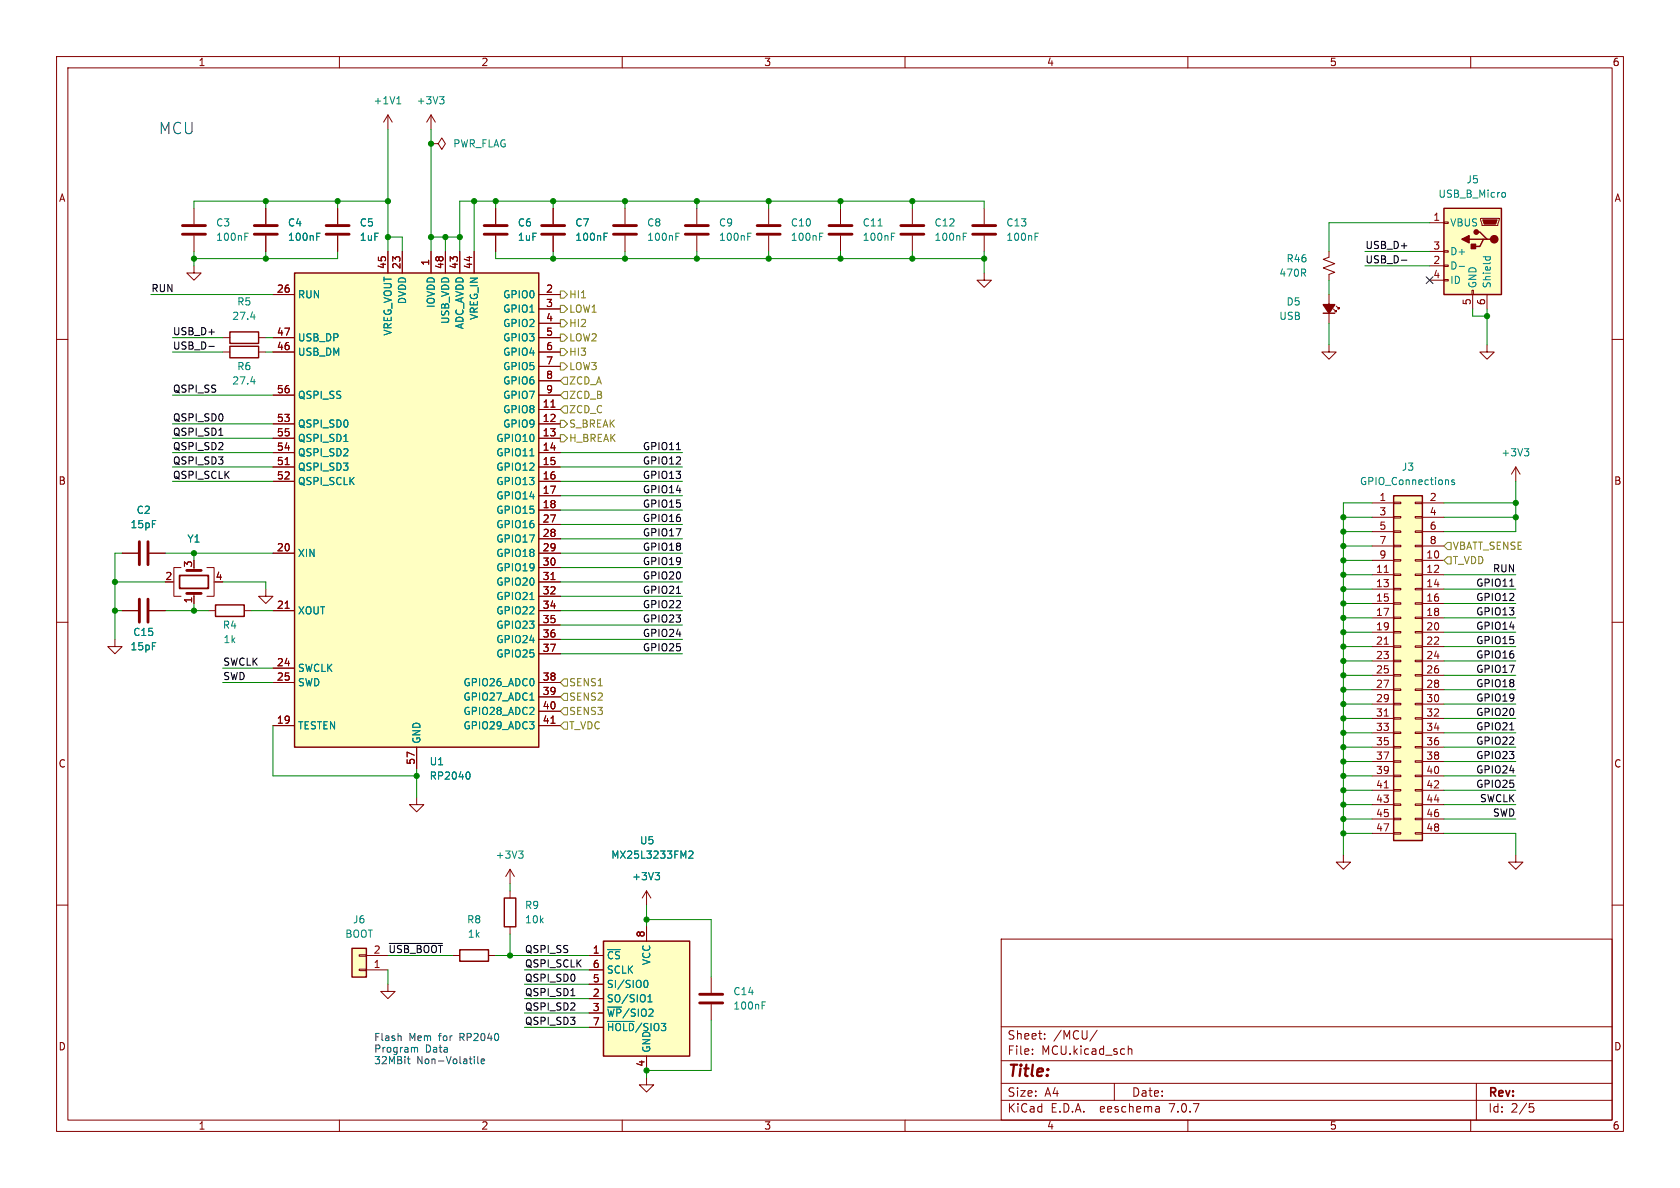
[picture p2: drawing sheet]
<svg xmlns="http://www.w3.org/2000/svg" width="297mm" height="210mm" viewBox="0 0 297 210" stroke-linecap="round" stroke-linejoin="round" font-family="sans-serif">
<g fill="none" stroke="#840000" stroke-width=".18">
<path d="M10 10h277v190h-277zM12 12h273v186h-273zM60 10v2M110 10v2M160 10v2M210 10v2M260 10v2M34.3 36.8v2.8M47 36.8v2.8M59.7 36.8v2.8M68.6 20.3l-.8 1.3M68.6 20.3v2.6"/>
<path d="M68.6 20.3l.7 1.3M76.2 25.4h1.3l.6-1 .6 1-.6 1-.6-1M76.2 25.4h.1M76.2 20.3l-.8 1.3M76.2 20.3v2.6M76.2 20.3l.8 1.3M87.6 36.8v2.8M97.8 36.8v2.8M110.5 36.8v2.8M123.2 36.8v2.8M135.9 36.8v2.8M148.6 36.8v2.8"/>
<path d="M161.3 36.8v2.8M174 36.8v2.8M252.7 39.4h2.6M255.3 39.2h.7v.3h-.7zM261.7 38.6h3.3v.3l-.2 1h-2.8zM10 60h2M34.3 47v1.3h1.3l-1.3 1.2-1.3-1.2h1.3M34.3 41.7v2.8M39.4 59.7h1.2M45.7 59.7h1.3M47 41.7v2.8M48.3 59.7h3.8"/>
<path d="M48.3 52.1h3.8M59.7 41.7v2.8M68.6 44.5v3.8M71.1 44.5v3.8M76.2 44.5v3.8M78.7 44.5v3.8M81.3 44.5v3.8M83.8 44.5v3.8M87.6 41.7v2.8M95.2 59.7h3.9M95.2 52.1h3.9M95.2 54.6h3.9"/>
<path d="M95.2 57.2h3.9M97.8 41.7v2.8M110.5 41.7v2.8M123.2 41.7v2.8M135.9 41.7v2.8M148.6 41.7v2.8M161.3 41.7v2.8M174 48.3v1.2h1.3l-1.3 1.3-1.3-1.3h1.3M174 41.7v2.8M234.9 44.5v1l-1 .3 2.1 .8-2.1 .8 2.1 .7-1.1 .4v1M234.9 52.1v5.1M235.7 54.6l.5 .5v-.2v.2h-.2"/>
<path d="M236.2 54.1l.5 .5v-.2v.2h-.2M252.7 47h2.6M252.7 44.5h2.6M252.7 49.5h2.6M255.3 49.4h.7v.3h-.7zM255.3 46.9h.7v.2h-.7zM255.3 44.3h.7v.3h-.7zM260.2 51.3h.3v.8h-.3zM260.3 52.1v2.5M262.9 52.1v2.5M285 60h2M39.4 62.2h1.2"/>
<path d="M45.7 62.2h1.3M48.3 74.9h3.8M48.3 77.5h3.8M48.3 62.2h3.8M48.3 69.9h3.8M95.2 72.4h3.9M95.2 74.9h3.9M95.2 77.5h3.9M95.2 62.2h3.9M95.2 69.9h3.9M95.2 64.8h3.9M95.2 67.3h3.9"/>
<path d="M97.4 72h.7M234.9 61v1.2h1.3l-1.3 1.3-1.2-1.3h1.2M262.9 61v1.2h1.3l-1.3 1.3-1.3-1.3h1.3M21.6 97.8h2.8M26.4 97.8h2.8M48.3 80h3.8M48.3 82.6h3.8M48.3 85.1h3.8M48.3 97.8h3.8M50.4 82.1h.7M95.2 80h3.9M95.2 82.6h3.9"/>
<path d="M95.2 85.1h3.9M95.2 87.6h3.9M95.2 90.2h3.9M95.2 97.8h3.9M95.2 92.7h3.9M95.2 95.3h3.9M242.6 88.9h3.8M242.6 99.1h3.8M242.6 91.4h3.8M242.6 94h3.8M242.6 96.5h3.8M246.4 98.9h1.2v.3h-1.2z"/>
<path d="M246.4 96.4h1.2v.2h-1.2zM246.4 93.9h1.2v.2h-1.2zM246.4 91.3h1.2v.3h-1.2zM246.4 88.8h1.2v.2h-1.2zM250.2 98.9h1.3v.3h-1.3zM250.2 96.4h1.3v.2h-1.3zM250.2 93.9h1.3v.2h-1.3zM250.2 91.3h1.3v.3h-1.3zM250.2 88.8h1.3v.2h-1.3zM251.5 88.9h3.8M251.5 99.1h3.8M251.5 91.4h3.8"/>
<path d="M251.5 94h3.8M251.5 96.5h3.8M268 82.6l-.8 1.2M268 82.6v2.5M268 82.6l.7 1.2M10 110h2M20.3 113v1.3h1.3l-1.3 1.3-1.3-1.3h1.3M21.6 108h2.8M26.4 108h2.8M30.5 102.9h.2M32 100.3h-1.3v5.1h1.3M34.3 104.9v1.8"/>
<path d="M36.6 100.3h1.2v5.1h-1.2M36.8 108h1.3M43.2 108h1.2M47 104.1v1.3h1.3l-1.3 1.3-1.3-1.3h1.3M48.3 108h3.8M48.3 118.1h3.8M50.4 107.5h.7M95.2 108h3.9M95.2 100.3h3.9M95.2 102.9h3.9M95.2 105.4h3.9M95.2 110.5h3.9"/>
<path d="M95.2 113h3.9M95.2 115.6h3.9M97.4 102.5h.7M242.6 101.6h3.8M242.6 104.1h3.8M242.6 106.7h3.8M242.6 109.2h3.8M242.6 111.8h3.8M242.6 114.3h3.8M242.6 116.8h3.8M242.6 119.4h3.8M244.7 101.2h.7"/>
<path d="M244.7 113.9h.7M246.4 119.3h1.2v.2h-1.2zM246.4 116.7h1.2v.3h-1.2zM246.4 114.2h1.2v.2h-1.2zM246.4 111.6h1.2v.3h-1.2zM246.4 109.1h1.2v.2h-1.2zM246.4 106.6h1.2v.2h-1.2zM246.4 104h1.2v.3h-1.2zM246.4 101.5h1.2v.2h-1.2zM250.2 119.3h1.3v.2h-1.3zM250.2 116.7h1.3v.3h-1.3zM250.2 114.2h1.3v.2h-1.3z"/>
<path d="M250.2 111.6h1.3v.3h-1.3zM250.2 109.1h1.3v.2h-1.3zM250.2 106.6h1.3v.2h-1.3zM250.2 104h1.3v.3h-1.3zM250.2 101.5h1.3v.2h-1.3zM251.5 101.6h3.8M251.5 104.1h3.8M251.5 106.7h3.8M251.5 109.2h3.8M251.5 111.8h3.8M251.5 114.3h3.8M251.5 116.8h3.8"/>
<path d="M251.5 119.4h3.8M285 110h2M48.3 128.3h3.8M48.3 120.7h3.8M73.7 132.1v3.8M95.2 128.3h3.9M95.2 120.7h3.9M95.2 123.2h3.9M95.2 125.7h3.9M97.4 127.9h.7M242.6 121.9h3.8M242.6 124.5h3.8"/>
<path d="M242.6 127h3.8M242.6 129.5h3.8M242.6 132.1h3.8M242.6 134.6h3.8M242.6 137.2h3.8M242.6 139.7h3.8M244.7 126.6h.7M244.7 139.3h.7M246.4 139.6h1.2v.2h-1.2zM246.4 137h1.2v.3h-1.2zM246.4 134.5h1.2v.2h-1.2zM246.4 132h1.2v.2h-1.2z"/>
<path d="M246.4 129.4h1.2v.3h-1.2zM246.4 126.9h1.2v.2h-1.2zM246.4 124.3h1.2v.3h-1.2zM246.4 121.8h1.2v.2h-1.2zM250.2 139.6h1.3v.2h-1.3zM250.2 137h1.3v.3h-1.3zM250.2 134.5h1.3v.2h-1.3zM250.2 132h1.3v.2h-1.3zM250.2 129.4h1.3v.3h-1.3zM250.2 126.9h1.3v.2h-1.3zM250.2 124.3h1.3v.3h-1.3zM250.2 121.8h1.3v.2h-1.3z"/>
<path d="M251.5 121.9h3.8M251.5 124.5h3.8M251.5 127h3.8M251.5 129.5h3.8M251.5 132.1h3.8M251.5 134.6h3.8M251.5 137.2h3.8M251.5 139.7h3.8M10 160h2M73.7 141v1.2h1.2l-1.2 1.3-1.3-1.3h1.3M90.2 153.7l-.8 1.2M90.2 153.7v2.5"/>
<path d="M90.2 157.5v1.3M90.2 153.7l.7 1.2M114.3 157.5v2.5M114.3 157.5l-.8 1.3M114.3 157.5l.8 1.3M237.5 151.1v1.3h1.3l-1.3 1.3-1.3-1.3h1.3M242.6 142.2h3.8M242.6 144.8h3.8M242.6 147.3h3.8M246.4 147.2h1.2v.2h-1.2zM246.4 144.7h1.2v.2h-1.2zM246.4 142.1h1.2v.3h-1.2z"/>
<path d="M250.2 147.2h1.3v.2h-1.3zM250.2 144.7h1.3v.2h-1.3zM250.2 142.1h1.3v.3h-1.3zM251.5 142.2h3.8M251.5 144.8h3.8M251.5 147.3h3.8M268 151.1v1.3h1.2l-1.2 1.3-1.3-1.3h1.3M285 160h2M63.5 168.8h1.3v.2h-1.3zM63.5 171.3h1.3v.3h-1.3zM64.8 168.9h3.8M64.8 171.5h3.8"/>
<path d="M68.6 174v1.3h1.2l-1.2 1.2-1.3-1.2h1.3M80 168.9h1.3M86.4 168.9h1.2M90.2 163.8v1.3M104.1 168.9h2.6M104.1 176.5h2.6M104.1 179.1h2.6M104.1 174h2.6M104.1 171.5h2.6M114.3 163.8v2.6M125.7 172.7v2.8M125.7 177.5v2.8"/>
<path d="M177 166h108v32h-108zM60 198v2M104.1 181.6h2.6M110 198v2M114.3 190.5v1.3h1.3l-1.3 1.2-1.3-1.2h1.3M114.3 186.7v2.5M160 198v2M177 194.5h108M177 191.5h108M177 187.5h108M177 181.5h108M182.5 186.3v.1"/>
<path d="M182.5 185.5v.1M184.7 183.6v.1M184.7 182.8v.1M194 182.1l-1.3 2M197 191.5v3M199.5 184.9v1.5M199.5 185.5l.2-.1 .3 .1 .1 .9M204.9 195.7l.1 .9M205 196.5l-.2 .1M205 196h-.2M210 198v2M260 198v2"/>
<path d="M261 191.5v6.5M270.4 195.1h.7M270.5 195.7h.4l.3 .3-.2 .5-.5 .1"/>
</g>
<g fill="none" stroke="#840000" stroke-width=".25">
<path d="M255.3 36.8h10.1v15.3h-10.1zM40.6 58.7h5.1v2h-5.1zM52.1 48.3h43.1v83.8h-43.1zM233.9 55.4h2.1M259.7 42.3h2.6M261 41h.6l1.3 1.3h.6M262.9 42.3h-.6l-.7 1.3h-1.3M40.6 61.2h5.1v2h-5.1zM246.4 87.6h5.1v61h-5.1zM38.1 106.9h5.1v2.1h-5.1zM89.2 158.8h2v5h-2zM62.2 167.6h2.6v5.1h-2.6z"/>
<path d="M81.3 167.9h5.1v2h-5.1zM106.7 166.4h15.2v20.3h-15.2z"/>
</g>
<g fill="none" stroke="#008484" stroke-width=".18">
<path d="M70.2 18.4h.7M70.3 17.4l.2-.3v1.3M77.7 17.1h.8l-.4 .5M78.3 17.6l.2 .2v.3l-.2 .3M155.2 39.9h.8M265.7 34l.3 .1 .2 .2-.1 .4-.4 .2M43.3 41.8h.4M43.3 41.2h.6M44.3 56h.8M56 41.8h.4M56 41.2h.6M106.8 41.8h.4"/>
<path d="M106.8 41.2h.6M119.5 41.8h.4M119.5 41.2h.6M132.2 41.8h.4M132.2 41.2h.6M144.9 41.8h.4M144.9 41.2h.6M157.6 41.8h.4M157.6 41.2h.6M170.3 41.8h.4M170.3 41.2h.6M183 41.8h.4"/>
<path d="M183 41.2h.6M258 47.1h.9M262.2 45.4h1.3M262.7 45.4l-.1 .4M263.4 45.4l.1 .4M44.3 67.5h.8M60.8 78h.7M269.5 79.3h.8l-.5 .5M270 79.8l.3 .2v.3l-.3 .3M93.7 80.6h.7M257.1 84.9l-.3-.1-.2 .2 .1 .2 .4 .1v.3h-.5M93.7 106h.7"/>
<path d="M82.8 136.5a.79 .79 0 0 1 0 1.2M93.7 123.8h.7M91.7 150.4h.8l-.5 .5M92.2 150.9l.3 .3v.3l-.3 .2M115.8 154.2h.8l-.4 .5M116.4 154.7l.2 .3v.3l-.2 .2M121.8 150.6l.5-.2 .2 .4-.8 .9h.8M113.9 173.5l.2-.2a.68 .68 0 0 1 .5 .6 .68 .68 0 0 1-.5 .7l-.2-.3M114.5 177.1h.8M114.5 176.2l.4-.4v1.3M134.7 177.1h.6M134.7 177.7h.5"/>
<path d="M107.4 180.6h4.7"/>
</g>
<g fill="#840000" stroke="#840000" stroke-width=".25">
<path d="M233.9 53.8h2.1l-1.1 1.6z"/>
<path d="M258.4 42.3l1.3-.6v1.2z"/>
<path d="M260.1 43.2h.8v.7h-.8z"/>
<circle cx="264.2" cy="42.3" r=".63"/>
<circle cx="261" cy="41" r=".38"/>
</g>
<g fill="none" stroke="#840000" stroke-width=".51">
<path d="M32.3 39.9h4M45 39.9h4M57.7 39.9h4M85.6 39.9h4.1M95.8 39.9h4M108.5 39.9h4M121.2 39.9h4M133.9 39.9h4M146.6 39.9h4M159.3 39.9h4M172 39.9h4M32.3 41.4h4"/>
<path d="M45 41.4h4M57.7 41.4h4M85.6 41.4h4.1M95.8 41.4h4M108.5 41.4h4M121.2 41.4h4M133.9 41.4h4M146.6 41.4h4M159.3 41.4h4M172 41.4h4M24.6 95.8v4M26.2 95.8v4"/>
<path d="M24.6 105.9v4.1M26.2 105.9v4.1M33 104.9h2.6M33 100.8h2.6M123.7 177.3h4.1M123.7 175.8h4.1"/>
</g>
<g fill="#ffffc2" stroke="#ffffc2" stroke-width=".18">
<path d="M255.3 36.8h10.1v15.3h-10.1z"/>
<path d="M106.7 166.4h15.2v20.3h-15.2z"/>
<path d="M52.1 48.3h43.1v83.8h-43.1z"/>
<path d="M246.4 87.6h5.1v61h-5.1z"/>
<path d="M62.2 167.6h2.6v5.1h-2.6z"/>
</g>
<path d="M262.1 38.9h2.6l-.3 .7h-2z" fill="#840000" stroke="#840000" stroke-width=".18"/>
<path d="M31.7 101.7h5.1v2.3h-5.1z" fill="none" stroke="#840000" stroke-width=".3"/>
<g fill="none" stroke="#848400" stroke-width=".18">
<path d="M99.1 54h.6l.6 .6-.6 .6h-.6zM99.1 51.4h.6l.6 .7-.6 .6h-.6zM99.1 56.5h.6l.6 .7-.6 .6h-.6zM99.1 59.1h.6l.6 .6-.6 .6h-.6zM99.1 76.8h.6l.6 .7-.6 .6h-.6zM99.1 74.3h.6l.6 .6-.6 .7h-.6zM99.1 64.1h.6l.6 .7-.6 .6h-.6zM99.1 67.3l.6-.6h.6v1.2h-.6zM99.1 61.6h.6l.6 .6-.6 .7h-.6zM99.7 71.8h.6v1.2h-.6l-.6-.6zM99.7 69.2h.6v1.3h-.6l-.6-.6zM255.9 98.4h.6v1.3h-.6l-.6-.6z"/>
<path d="M255.9 95.9h.6v1.3h-.6l-.6-.7zM99.1 125.7l.6-.6h.6v1.3h-.6zM99.7 122.6h.6v1.2h-.6l-.6-.6zM99.7 120h.6v1.3h-.6l-.6-.6zM99.7 127.6h.6v1.3h-.6l-.6-.6z"/>
</g>
<path d="M247.8 46h.9M36.9 61.2h1M38.7 77h.7M119.6 79.5h.7M119.6 104.9h.7M266.9 103.6h.7M266.9 129h.7M68.8 166.8h9.4M100.9 176h.7" fill="none" stroke="#000" stroke-width=".18"/>
<path d="M70.9 183.2v.8M72 187.2h.5M72.2 186.8v1.1l.3 .1M73.3 185.3l.2-.1h.3v.8M83.9 186.8v.1M84.5 186.8v1.1l.1 .1M85.1 187.6l.6-.1-.1-.2-.3-.1-.2 .2v.6h.5" fill="none" stroke="#0000c2" stroke-width=".18"/>
<g fill="none" stroke="#008400" stroke-width=".18">
<path d="M47 35.6v1.2M59.7 35.6v1.2M68.6 22.9v21.6M68.6 35.6h-34.3v1.2M76.2 22.9v21.6M83.8 35.6v8.9M87.6 35.6v1.2M97.8 35.6v1.2M110.5 35.6v1.2M123.2 35.6v1.2M135.9 35.6v1.2M148.6 35.6v1.2"/>
<path d="M161.3 35.6v1.2M174 36.8v-1.2h-92.7v8.9M252.7 39.4h-17.8v5.1M26.7 52.1h21.6M30.5 59.7h8.9M34.3 44.5v2.5M47 44.5v1.2M47 59.7h1.3M59.7 44.5v1.2h-25.4M68.6 41.9h2.5v2.6M76.2 41.9h5.1M78.7 41.9v2.6"/>
<path d="M87.6 44.5v1.2h86.4M97.8 44.5v1.2M110.5 44.5v1.2M123.2 44.5v1.2M135.9 44.5v1.2M148.6 44.5v1.2M161.3 44.5v1.2M174 44.5v3.8M234.9 49.5v2.6M234.9 57.2v3.8M241.3 44.5h11.4M241.3 47h11.4"/>
<path d="M260.3 54.6v1.3h2.6M262.9 54.6v6.4M30.5 74.9h17.8M30.5 77.5h17.8M30.5 69.9h17.8M30.5 62.2h8.9M47 62.2h1.3M21.6 97.8h-1.3v15.2M29.2 97.8h19.1M30.5 80h17.8M30.5 82.6h17.8M30.5 85.1h17.8"/>
<path d="M34.3 97.8v1.3M99.1 92.7h21.5M99.1 95.3h21.5M99.1 97.8h21.5M99.1 80h21.5M99.1 82.6h21.5M99.1 85.1h21.5M99.1 87.6h21.5M99.1 90.2h21.5M237.5 91.4h5.1M237.5 94h5.1M237.5 96.5h5.1"/>
<path d="M237.5 99.1h5.1M242.6 88.9h-5.1v62.2M255.3 88.9h12.7M255.3 91.4h12.7M268 85.1v8.9h-12.7M20.3 108h1.3M20.3 102.9h8.9M29.2 108h7.6M34.3 106.7v1.3M39.4 102.9h7.6v1.2M39.4 118.1h8.9M44.4 108h3.9"/>
<path d="M99.1 108h21.5M99.1 102.9h21.5M99.1 110.5h21.5M99.1 115.6h21.5M99.1 113h21.5M99.1 100.3h21.5M99.1 105.4h21.5M237.5 119.4h5.1M237.5 111.8h5.1M237.5 114.3h5.1M237.5 116.8h5.1M237.5 101.6h5.1"/>
<path d="M237.5 104.1h5.1M237.5 106.7h5.1M237.5 109.2h5.1M255.3 119.4h12.7M255.3 111.8h12.7M255.3 114.3h12.7M255.3 116.8h12.7M255.3 101.6h12.7M255.3 104.1h12.7M255.3 106.7h12.7M255.3 109.2h12.7M39.4 120.7h8.9"/>
<path d="M48.3 128.3v8.9h25.4M73.7 135.9v5.1M237.5 121.9h5.1M237.5 127h5.1M237.5 124.5h5.1M237.5 134.6h5.1M237.5 132.1h5.1M237.5 129.5h5.1M237.5 137.2h5.1M237.5 139.7h5.1M255.3 121.9h12.7M255.3 127h12.7"/>
<path d="M255.3 124.5h12.7M255.3 134.6h12.7M255.3 132.1h12.7M255.3 129.5h12.7M255.3 137.2h12.7M255.3 139.7h12.7M90.2 156.2v1.3M237.5 147.3h5.1M237.5 144.8h5.1M237.5 142.2h5.1M255.3 147.3h12.7v3.8M255.3 144.8h12.7"/>
<path d="M255.3 142.2h12.7M68.6 171.5v2.5M68.6 168.9h11.4M87.6 168.9h16.5M90.2 165.1v3.8M92.7 171.5h11.4M92.7 174h11.4M92.7 179.1h11.4M92.7 176.5h11.4M114.3 162.6h11.4v10.1M114.3 160v3.8M92.7 181.6h11.4"/>
<path d="M125.7 180.3v8.9h-11.4v1.3"/>
</g>
<path d="M252.1 48.9l1.2 1.2M253.3 48.9l-1.2 1.2" fill="none" stroke="#000084" stroke-width=".18"/>
<g fill="#008400" stroke="#008400" stroke-width=".18">
<circle cx="114.3" cy="189.2" r=".46"/>
<circle cx="90.2" cy="168.9" r=".46"/>
<circle cx="237.5" cy="106.7" r=".46"/>
<circle cx="237.5" cy="109.2" r=".46"/>
<circle cx="237.5" cy="99.1" r=".46"/>
<circle cx="237.5" cy="96.5" r=".46"/>
<circle cx="237.5" cy="101.6" r=".46"/>
<circle cx="237.5" cy="104.1" r=".46"/>
<circle cx="148.6" cy="35.6" r=".46"/>
<circle cx="148.6" cy="45.7" r=".46"/>
<circle cx="161.3" cy="45.7" r=".46"/>
<circle cx="161.3" cy="35.6" r=".46"/>
<circle cx="174" cy="45.7" r=".46"/>
<circle cx="237.5" cy="124.5" r=".46"/>
<circle cx="237.5" cy="127" r=".46"/>
<circle cx="237.5" cy="119.4" r=".46"/>
<circle cx="237.5" cy="116.8" r=".46"/>
<circle cx="237.5" cy="114.3" r=".46"/>
<circle cx="237.5" cy="111.8" r=".46"/>
<circle cx="237.5" cy="121.9" r=".46"/>
<circle cx="237.5" cy="91.4" r=".46"/>
<circle cx="268" cy="91.4" r=".46"/>
<circle cx="268" cy="88.9" r=".46"/>
<circle cx="237.5" cy="94" r=".46"/>
<circle cx="262.9" cy="55.9" r=".46"/>
<circle cx="237.5" cy="144.8" r=".46"/>
<circle cx="114.3" cy="162.6" r=".46"/>
<circle cx="237.5" cy="132.1" r=".46"/>
<circle cx="237.5" cy="129.5" r=".46"/>
<circle cx="237.5" cy="134.6" r=".46"/>
<circle cx="237.5" cy="142.2" r=".46"/>
<circle cx="237.5" cy="139.7" r=".46"/>
<circle cx="237.5" cy="137.2" r=".46"/>
<circle cx="237.5" cy="147.3" r=".46"/>
<circle cx="76.2" cy="41.9" r=".46"/>
<circle cx="81.3" cy="41.9" r=".46"/>
<circle cx="78.7" cy="41.9" r=".46"/>
<circle cx="68.6" cy="35.6" r=".46"/>
<circle cx="83.8" cy="35.6" r=".46"/>
<circle cx="76.2" cy="25.4" r=".46"/>
<circle cx="34.3" cy="97.8" r=".46"/>
<circle cx="73.7" cy="137.2" r=".46"/>
<circle cx="110.5" cy="35.6" r=".46"/>
<circle cx="123.2" cy="45.7" r=".46"/>
<circle cx="123.2" cy="35.6" r=".46"/>
<circle cx="97.8" cy="35.6" r=".46"/>
<circle cx="110.5" cy="45.7" r=".46"/>
<circle cx="135.9" cy="45.7" r=".46"/>
<circle cx="135.9" cy="35.6" r=".46"/>
<circle cx="87.6" cy="35.6" r=".46"/>
<circle cx="97.8" cy="45.7" r=".46"/>
<circle cx="34.3" cy="108" r=".46"/>
<circle cx="20.3" cy="102.9" r=".46"/>
<circle cx="20.3" cy="108" r=".46"/>
<circle cx="34.3" cy="45.7" r=".46"/>
<circle cx="47" cy="45.7" r=".46"/>
<circle cx="59.7" cy="35.6" r=".46"/>
<circle cx="68.6" cy="41.9" r=".46"/>
<circle cx="47" cy="35.6" r=".46"/>
</g>
<text font-size="2.8" fill="#0000c2" x="27.9" y="23.9">MCU</text>
<text font-size="2.8" fill="#840000" x="178" y="190.9">Title:</text>
<g font-size="2.1" fill="#840000">
<text x="178" y="184">Sheet:</text>
<text x="186.2" y="184">/MCU/</text>
<text x="178" y="186.7">File:</text>
<text x="184.1" y="186.7">MCU.kicad_sch</text>
<text x="178" y="196.9">KiCad</text>
<text x="178" y="194.1">Size:</text>
<text x="184.7" y="194.1">A4</text>
<text x="185.7" y="196.9">E.D.A.</text>
<text x="194.6" y="196.9">eeschema</text>
<text x="200" y="194.1">Date:</text>
<text x="207" y="196.9">7.0.7</text>
<text x="263" y="194.3">Rev:</text>
<text x="263" y="196.9">Id:</text>
<text x="267.1" y="196.9">2/5</text>
</g>
<g font-size="1.8" fill="#840000">
<text x="35" y="11.9">1</text>
<text x="85" y="11.9">2</text>
<text x="135" y="11.9">3</text>
<text x="185" y="11.9">4</text>
<text x="235" y="11.9">5</text>
<text x="285" y="11.9">6</text>
<text x="10.3" y="35.9">A</text>
<text x="285.3" y="35.9">A</text>
<text x="253.3" y="39.1">1</text>
<text x="68.3" y="47.7" transform="rotate(-90 68.3 47.7)">45</text>
<text x="70.9" y="47.7" transform="rotate(-90 70.9 47.7)">23</text>
<text x="75.9" y="47.1" transform="rotate(-90 75.9 47.1)">1</text>
<text x="78.5" y="47.7" transform="rotate(-90 78.5 47.7)">48</text>
<text x="81" y="47.7" transform="rotate(-90 81 47.7)">43</text>
<text x="83.6" y="47.7" transform="rotate(-90 83.6 47.7)">44</text>
<text x="253.3" y="46.7">2</text>
<text x="253.3" y="44.2">3</text>
<text x="48.9" y="51.8">26</text>
<text x="96.4" y="51.8">2</text>
<text x="253.3" y="49.3">4</text>
<text x="48.9" y="59.4">47</text>
<text x="96.4" y="54.4">3</text>
<text x="96.4" y="56.9">4</text>
<text x="96.4" y="59.4">5</text>
<text x="260.1" y="54" transform="rotate(-90 260.1 54)">5</text>
<text x="262.6" y="54" transform="rotate(-90 262.6 54)">6</text>
<text x="48.9" y="62">46</text>
<text x="96.4" y="62">6</text>
<text x="96.4" y="64.5">7</text>
<text x="48.9" y="69.6">56</text>
<text x="96.4" y="67.1">8</text>
<text x="96.4" y="69.6">9</text>
<text x="48.9" y="74.7">53</text>
<text x="48.9" y="77.2">55</text>
<text x="95.8" y="72.1">11</text>
<text x="95.8" y="74.7">12</text>
<text x="95.8" y="77.2">13</text>
<text x="48.9" y="82.3">51</text>
<text x="48.9" y="79.8">54</text>
<text x="95.8" y="79.8">14</text>
<text x="95.8" y="82.3">15</text>
<text x="10.3" y="85.9">B</text>
<text x="48.9" y="84.8">52</text>
<text x="95.8" y="84.8">16</text>
<text x="95.8" y="87.4">17</text>
<text x="95.8" y="89.9">18</text>
<text x="243.8" y="88.6">1</text>
<text x="252.7" y="88.6">2</text>
<text x="285.3" y="85.9">B</text>
<text x="95.8" y="92.5">27</text>
<text x="95.8" y="95">28</text>
<text x="243.8" y="91.2">3</text>
<text x="243.8" y="93.7">5</text>
<text x="252.7" y="91.2">4</text>
<text x="252.7" y="93.7">6</text>
<text x="34" y="100.4" transform="rotate(-90 34 100.4)">3</text>
<text x="48.9" y="97.5">20</text>
<text x="95.8" y="97.5">29</text>
<text x="95.8" y="100.1">30</text>
<text x="243.2" y="101.3">11</text>
<text x="243.8" y="96.3">7</text>
<text x="243.8" y="98.8">9</text>
<text x="252.1" y="98.8">10</text>
<text x="252.1" y="101.3">12</text>
<text x="252.7" y="96.3">8</text>
<text x="29.1" y="102.6">2</text>
<text x="34" y="106.8" transform="rotate(-90 34 106.8)">1</text>
<text x="38" y="102.6">4</text>
<text x="48.9" y="107.7">21</text>
<text x="95.8" y="102.6">31</text>
<text x="95.8" y="105.2">32</text>
<text x="95.8" y="107.7">34</text>
<text x="243.2" y="103.9">13</text>
<text x="243.2" y="106.4">15</text>
<text x="252.1" y="103.9">14</text>
<text x="252.1" y="106.4">16</text>
<text x="95.8" y="110.2">35</text>
<text x="95.8" y="112.8">36</text>
<text x="243.2" y="109">17</text>
<text x="243.2" y="111.5">19</text>
<text x="252.1" y="109">18</text>
<text x="252.1" y="111.5">20</text>
<text x="48.9" y="117.9">24</text>
<text x="95.8" y="115.3">37</text>
<text x="243.2" y="114">21</text>
<text x="243.2" y="116.6">23</text>
<text x="243.2" y="119.1">25</text>
<text x="252.1" y="114">22</text>
<text x="252.1" y="116.6">24</text>
<text x="252.1" y="119.1">26</text>
<text x="48.9" y="120.4">25</text>
<text x="95.8" y="120.4">38</text>
<text x="95.8" y="122.9">39</text>
<text x="95.8" y="125.5">40</text>
<text x="243.2" y="121.7">27</text>
<text x="243.2" y="124.2">29</text>
<text x="252.1" y="121.7">28</text>
<text x="252.1" y="124.2">30</text>
<text x="48.9" y="128">19</text>
<text x="95.8" y="128">41</text>
<text x="243.2" y="126.7">31</text>
<text x="243.2" y="129.3">33</text>
<text x="243.2" y="131.8">35</text>
<text x="252.1" y="126.7">32</text>
<text x="252.1" y="129.3">34</text>
<text x="252.1" y="131.8">36</text>
<text x="10.3" y="135.9">C</text>
<text x="73.4" y="135.3" transform="rotate(-90 73.4 135.3)">57</text>
<text x="243.2" y="134.4">37</text>
<text x="243.2" y="136.9">39</text>
<text x="252.1" y="134.4">38</text>
<text x="252.1" y="136.9">40</text>
<text x="285.3" y="135.9">C</text>
<text x="243.2" y="139.4">41</text>
<text x="243.2" y="142">43</text>
<text x="252.1" y="139.4">42</text>
<text x="252.1" y="142">44</text>
<text x="243.2" y="144.5">45</text>
<text x="243.2" y="147.1">47</text>
<text x="252.1" y="144.5">46</text>
<text x="252.1" y="147.1">48</text>
<text x="114" y="165.8" transform="rotate(-90 114 165.8)">8</text>
<text x="66" y="171.2">1</text>
<text x="66" y="168.7">2</text>
<text x="104.7" y="168.7">1</text>
<text x="104.7" y="173.7">5</text>
<text x="104.7" y="171.2">6</text>
<text x="104.7" y="176.3">2</text>
<text x="104.7" y="178.8">3</text>
<text x="10.3" y="185.9">D</text>
<text x="104.7" y="181.4">7</text>
<text x="285.3" y="185.9">D</text>
<text x="114" y="188.7" transform="rotate(-90 114 188.7)">4</text>
<text x="35" y="199.9">1</text>
<text x="85" y="199.9">2</text>
<text x="135" y="199.9">3</text>
<text x="185" y="199.9">4</text>
<text x="235" y="199.9">5</text>
<text x="285" y="199.9">6</text>
</g>
<g font-size="1.8" fill="#008484">
<text x="65.9" y="18.6">+1V1</text>
<text x="73.6" y="18.6">+3V3</text>
<text x="80" y="26.3">PWR_FLAG</text>
<text x="254.2" y="35.2">USB_B_Micro</text>
<text x="259.2" y="32.6">J5</text>
<text x="38.1" y="40.2">C3</text>
<text x="50.8" y="40.2">C4</text>
<text x="63.5" y="40.2">C5</text>
<text x="91.4" y="40.2">C6</text>
<text x="101.6" y="40.2">C7</text>
<text x="114.3" y="40.2">C8</text>
<text x="127" y="40.2">C9</text>
<text x="139.7" y="40.2">C10</text>
<text x="152.4" y="40.2">C11</text>
<text x="165.1" y="40.2">C12</text>
<text x="177.8" y="40.2">C13</text>
<text x="256.3" y="40.2">VBUS</text>
<text x="38.1" y="42.8">100nF</text>
<text x="50.8" y="42.8">100nF</text>
<text x="63.5" y="42.8">1uF</text>
<text x="91.4" y="42.8">1uF</text>
<text x="101.6" y="42.8">100nF</text>
<text x="114.3" y="42.8">100nF</text>
<text x="127" y="42.8">100nF</text>
<text x="139.7" y="42.8">100nF</text>
<text x="152.4" y="42.8">100nF</text>
<text x="165.1" y="42.8">100nF</text>
<text x="177.8" y="42.8">100nF</text>
<text x="227.3" y="46.6">R46</text>
<text x="256.3" y="47.9">D-</text>
<text x="256.3" y="45.3">D+</text>
<text x="52.6" y="52.9">RUN</text>
<text x="72" y="53.9" transform="rotate(-90 72 53.9)">DVDD</text>
<text x="88.9" y="52.9">GPIO0</text>
<text x="226.1" y="49.1">470R</text>
<text x="256.3" y="50.4">ID</text>
<text x="261.2" y="51.1" transform="rotate(-90 261.2 51.1)">GND</text>
<text x="263.8" y="51.1" transform="rotate(-90 263.8 51.1)">Shield</text>
<text x="41" y="56.7">27.4</text>
<text x="41.8" y="54.2">R5</text>
<text x="69.4" y="59.4" transform="rotate(-90 69.4 59.4)">VREG_VOUT</text>
<text x="77.1" y="54.5" transform="rotate(-90 77.1 54.5)">IOVDD</text>
<text x="79.6" y="57.4" transform="rotate(-90 79.6 57.4)">USB_VDD</text>
<text x="82.1" y="58.3" transform="rotate(-90 82.1 58.3)">ADC_AVDD</text>
<text x="84.7" y="56.7" transform="rotate(-90 84.7 56.7)">VREG_IN</text>
<text x="88.9" y="55.5">GPIO1</text>
<text x="88.9" y="58">GPIO2</text>
<text x="226.1" y="56.7">USB</text>
<text x="227.3" y="54.2">D5</text>
<text x="41.8" y="65.6">R6</text>
<text x="52.6" y="63.1">USB_DM</text>
<text x="52.6" y="60.6">USB_DP</text>
<text x="88.9" y="60.6">GPIO3</text>
<text x="88.9" y="63.1">GPIO4</text>
<text x="88.9" y="65.6">GPIO5</text>
<text x="41" y="68.2">27.4</text>
<text x="52.6" y="70.7">QSPI_SS</text>
<text x="88.9" y="68.2">GPIO6</text>
<text x="88.9" y="70.7">GPIO7</text>
<text x="52.6" y="75.8">QSPI_SD0</text>
<text x="88.9" y="73.3">GPIO8</text>
<text x="88.9" y="75.8">GPIO9</text>
<text x="52.6" y="83.4">QSPI_SD3</text>
<text x="52.6" y="80.9">QSPI_SD2</text>
<text x="52.6" y="78.3">QSPI_SD1</text>
<text x="87.6" y="78.3">GPIO10</text>
<text x="87.6" y="80.9">GPIO11</text>
<text x="87.6" y="83.4">GPIO12</text>
<text x="247.7" y="83.4">J3</text>
<text x="265.3" y="80.9">+3V3</text>
<text x="52.6" y="86">QSPI_SCLK</text>
<text x="87.6" y="86">GPIO13</text>
<text x="87.6" y="88.5">GPIO14</text>
<text x="240.3" y="86">GPIO_Connections</text>
<text x="23" y="93.6">15pF</text>
<text x="24.1" y="91">C2</text>
<text x="87.6" y="91">GPIO15</text>
<text x="87.6" y="93.6">GPIO16</text>
<text x="33" y="96.1">Y1</text>
<text x="52.6" y="98.7">XIN</text>
<text x="87.6" y="96.1">GPIO17</text>
<text x="87.6" y="98.7">GPIO18</text>
<text x="87.6" y="101.2">GPIO19</text>
<text x="87.6" y="103.7">GPIO20</text>
<text x="87.6" y="106.3">GPIO21</text>
<text x="23.5" y="112.6">C15</text>
<text x="39.3" y="111.4">R4</text>
<text x="39.4" y="113.9">1k</text>
<text x="52.6" y="108.8">XOUT</text>
<text x="87.6" y="108.8">GPIO22</text>
<text x="87.6" y="111.4">GPIO23</text>
<text x="87.6" y="113.9">GPIO24</text>
<text x="23" y="115.2">15pF</text>
<text x="52.6" y="119">SWCLK</text>
<text x="87.6" y="116.4">GPIO25</text>
<text x="52.6" y="121.5">SWD</text>
<text x="81.8" y="121.5">GPIO26_ADC0</text>
<text x="81.8" y="124.1">GPIO27_ADC1</text>
<text x="52.6" y="129.1">TESTEN</text>
<text x="74.5" y="131.6" transform="rotate(-90 74.5 131.6)">GND</text>
<text x="81.8" y="126.6">GPIO28_ADC2</text>
<text x="81.8" y="129.1">GPIO29_ADC3</text>
<text x="75.9" y="135.5">U1</text>
<text x="75.9" y="138">RP2040</text>
<text x="113" y="149.5">U5</text>
<text x="87.5" y="152">+3V3</text>
<text x="108" y="152">MX25L3233FM2</text>
<text x="111.7" y="155.8">+3V3</text>
<text x="92.7" y="160.9">R9</text>
<text x="60.9" y="166">BOOT</text>
<text x="62.3" y="163.4">J6</text>
<text x="82.5" y="163.4">R8</text>
<text x="82.6" y="166">1k</text>
<text x="92.7" y="163.4">10k</text>
<text x="107.2" y="169.8">~{CS}</text>
<text x="107.2" y="172.3">SCLK</text>
<text x="115.2" y="170.7" transform="rotate(-90 115.2 170.7)">VCC</text>
<text x="107.2" y="177.4">SO/SIO1</text>
<text x="107.2" y="179.9">~{WP}/SIO2</text>
<text x="107.2" y="174.9">SI/SIO0</text>
<text x="129.5" y="178.7">100nF</text>
<text x="129.5" y="176.1">C14</text>
<text x="107.2" y="182.5">~{HOLD}/SIO3</text>
<text x="115.2" y="186.2" transform="rotate(-90 115.2 186.2)">GND</text>
</g>
<g font-size="1.8">
<text x="241.3" y="46.6">USB_D-</text>
<text x="241.3" y="44.1">USB_D+</text>
<text x="26.7" y="51.7">RUN</text>
<text x="30.5" y="59.3">USB_D+</text>
<text x="30.5" y="61.9">USB_D-</text>
<text x="30.5" y="69.5">QSPI_SS</text>
<text x="30.5" y="77.1">QSPI_SD1</text>
<text x="30.5" y="74.6">QSPI_SD0</text>
<text x="30.5" y="82.2">QSPI_SD3</text>
<text x="30.5" y="79.7">QSPI_SD2</text>
<text x="113.6" y="82.2">GPIO12</text>
<text x="113.6" y="79.7">GPIO11</text>
<text x="30.5" y="84.7">QSPI_SCLK</text>
<text x="113.6" y="89.8">GPIO15</text>
<text x="113.6" y="84.7">GPIO13</text>
<text x="113.6" y="87.3">GPIO14</text>
<text x="113.6" y="92.4">GPIO16</text>
<text x="113.6" y="94.9">GPIO17</text>
<text x="113.6" y="97.4">GPIO18</text>
<text x="113.6" y="100">GPIO19</text>
<text x="263.8" y="101.3">RUN</text>
<text x="113.6" y="105.1">GPIO21</text>
<text x="113.6" y="102.5">GPIO20</text>
<text x="113.6" y="107.6">GPIO22</text>
<text x="260.9" y="106.3">GPIO12</text>
<text x="260.9" y="103.8">GPIO11</text>
<text x="113.6" y="112.7">GPIO24</text>
<text x="113.6" y="110.1">GPIO23</text>
<text x="260.9" y="108.9">GPIO13</text>
<text x="260.9" y="114">GPIO15</text>
<text x="260.9" y="111.4">GPIO14</text>
<text x="39.4" y="117.8">SWCLK</text>
<text x="113.6" y="115.2">GPIO25</text>
<text x="260.9" y="116.5">GPIO16</text>
<text x="260.9" y="119">GPIO17</text>
<text x="39.4" y="120.3">SWD</text>
<text x="260.9" y="124.1">GPIO19</text>
<text x="260.9" y="121.6">GPIO18</text>
<text x="260.9" y="126.7">GPIO20</text>
<text x="260.9" y="129.2">GPIO21</text>
<text x="260.9" y="131.7">GPIO22</text>
<text x="260.9" y="136.8">GPIO24</text>
<text x="260.9" y="134.3">GPIO23</text>
<text x="260.9" y="139.4">GPIO25</text>
<text x="261.5" y="141.9">SWCLK</text>
<text x="263.8" y="144.4">SWD</text>
<text x="68.6" y="168.6">~{USB_BOOT}</text>
<text x="92.7" y="168.6">QSPI_SS</text>
<text x="92.7" y="173.6">QSPI_SD0</text>
<text x="92.7" y="171.1">QSPI_SCLK</text>
<text x="92.7" y="176.2">QSPI_SD1</text>
<text x="92.7" y="178.7">QSPI_SD2</text>
<text x="92.7" y="181.3">QSPI_SD3</text>
</g>
<g font-size="1.8" fill="#848400">
<text x="100.5" y="52.9">HI1</text>
<text x="100.5" y="55.5">LOW1</text>
<text x="100.5" y="58">HI2</text>
<text x="100.5" y="65.6">LOW3</text>
<text x="100.5" y="60.6">LOW2</text>
<text x="100.5" y="63.1">HI3</text>
<text x="100.5" y="70.7">ZCD_B</text>
<text x="100.5" y="68.2">ZCD_A</text>
<text x="100.5" y="73.3">ZCD_C</text>
<text x="100.5" y="75.8">S_BREAK</text>
<text x="100.5" y="78.3">H_BREAK</text>
<text x="256.7" y="99.9">T_VDD</text>
<text x="256.7" y="97.4">VBATT_SENSE</text>
<text x="100.5" y="124.1">SENS2</text>
<text x="100.5" y="121.5">SENS1</text>
<text x="100.5" y="126.6">SENS3</text>
<text x="100.5" y="129.1">T_VDC</text>
</g>
<g font-size="1.8" fill="#0000c2">
<text x="66" y="184.1">Flash</text>
<text x="72.3" y="184.1">Mem</text>
<text x="77.7" y="184.1">for</text>
<text x="81.5" y="184.1">RP2040</text>
<text x="66" y="186.2">Program</text>
<text x="66" y="188.2">32MBit</text>
<text x="73.7" y="188.2">Non-Volatile</text>
<text x="75.2" y="186.2">Data</text>
</g>
</svg>
